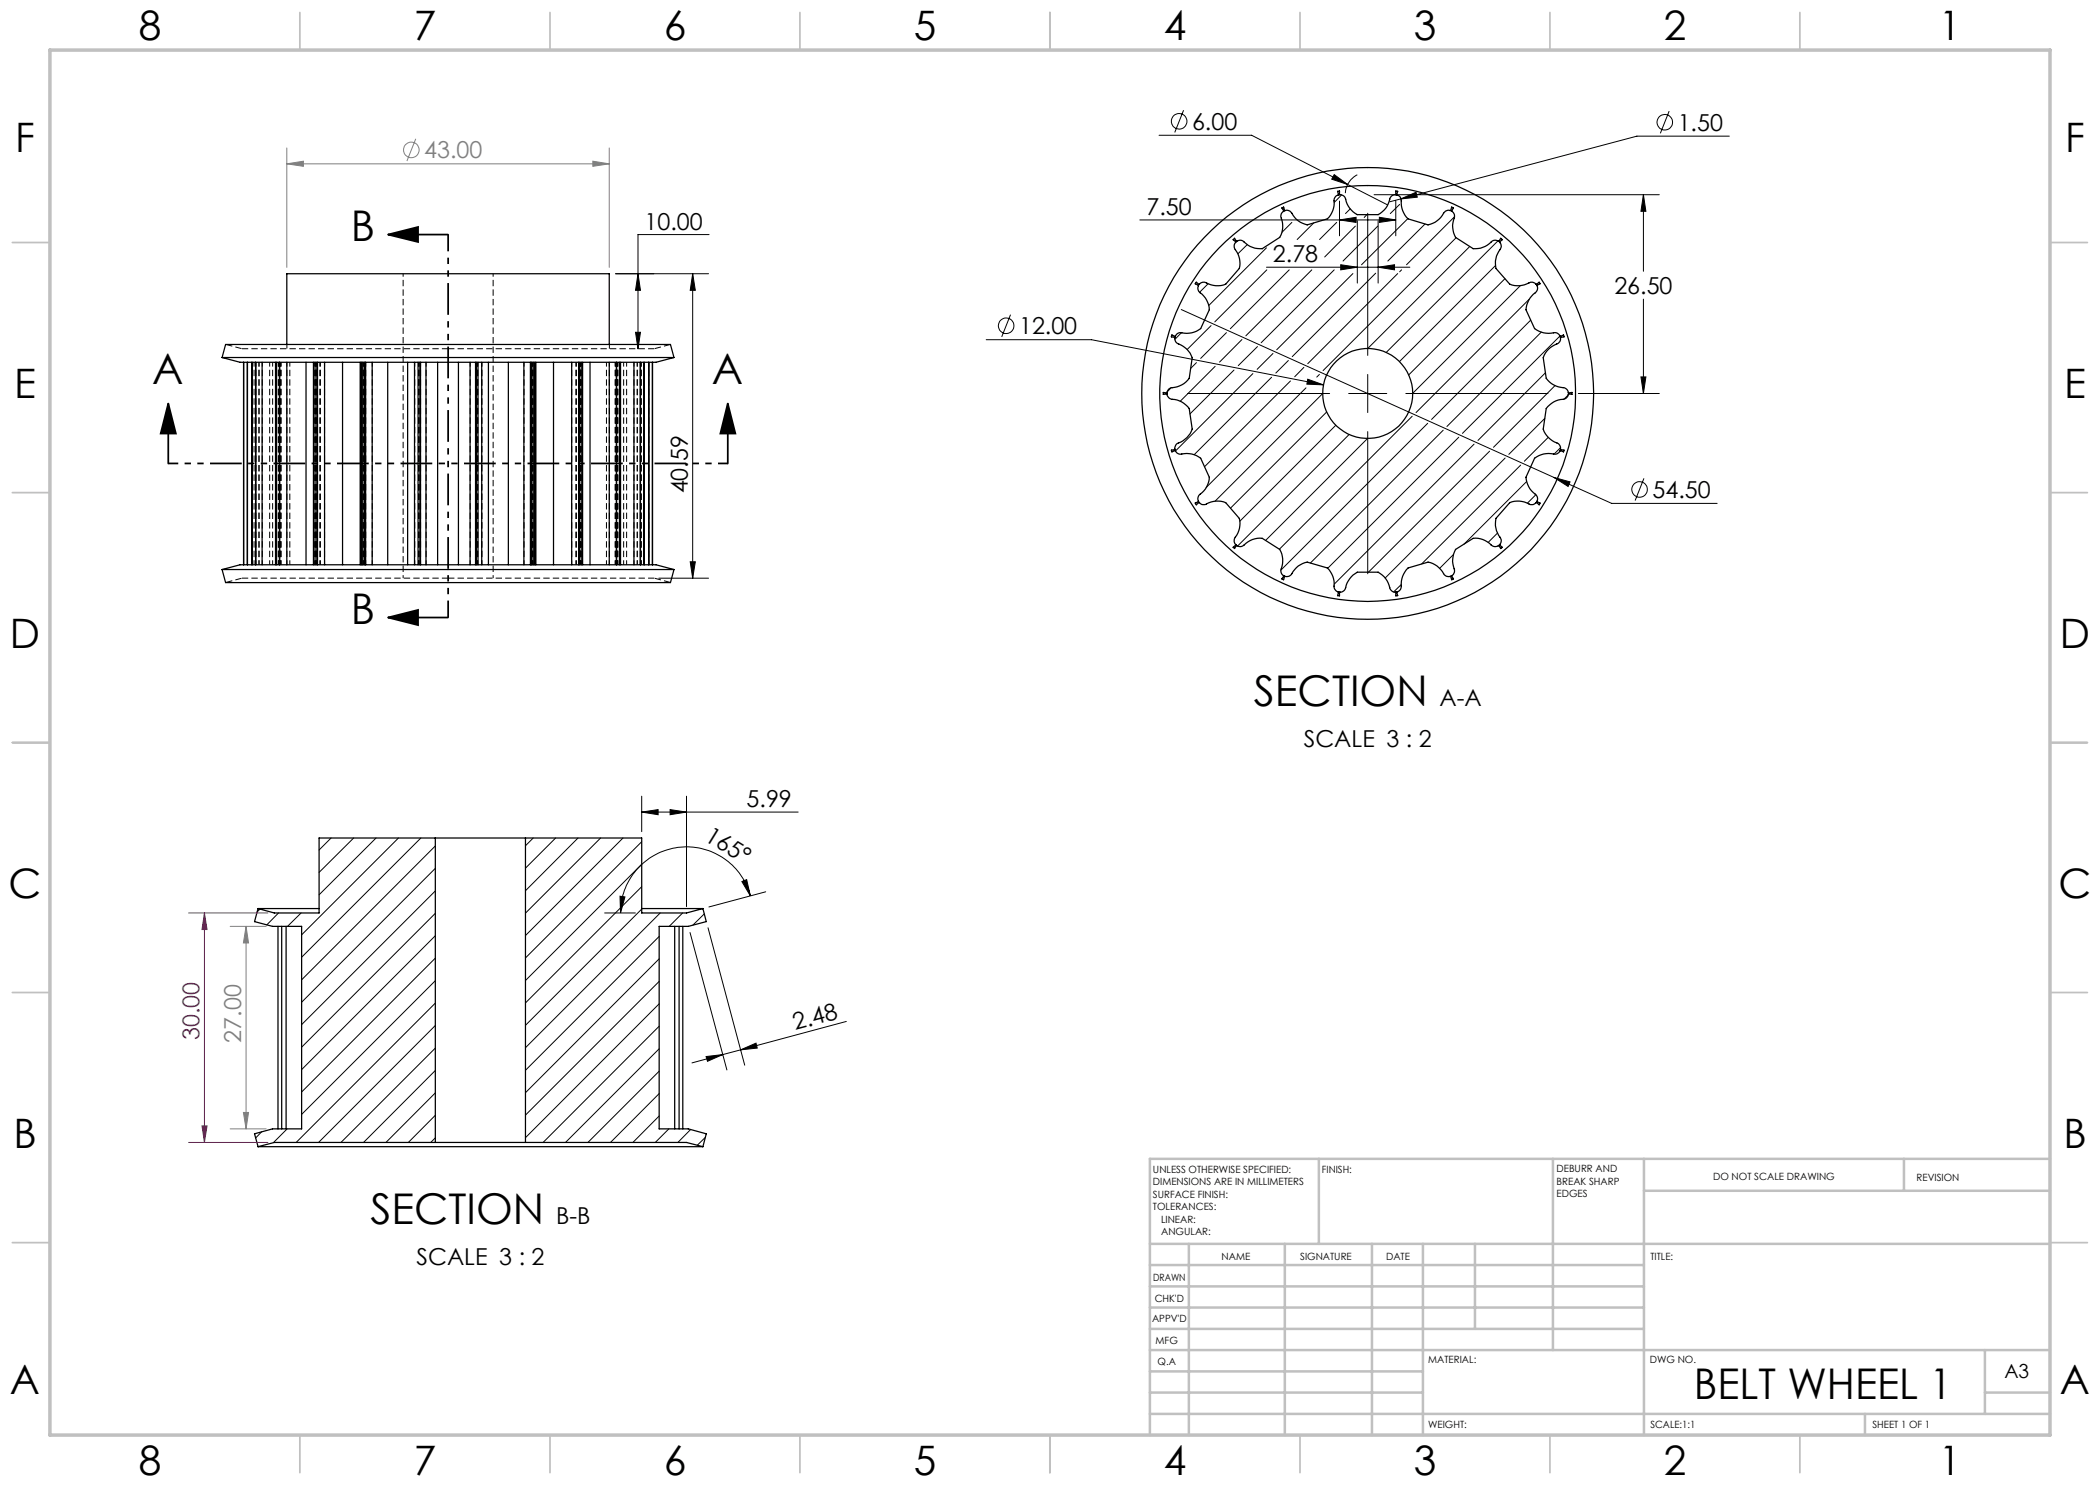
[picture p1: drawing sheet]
<svg xmlns="http://www.w3.org/2000/svg" width="420mm" height="297mm" viewBox="0 0 420 297" stroke-linecap="round" stroke-linejoin="round" font-family="sans-serif">
<path d="M48.4 69.7h41.2M89.6 69.7h41.3M48.4 115.6h41.2M89.6 115.6h41.3" fill="none" stroke="#000" stroke-width=".2" stroke-dasharray="1.3 .6" stroke-linecap="butt"/>
<g fill="none" stroke="#000" stroke-width=".2" stroke-dasharray="1.3 .6" stroke-dashoffset=".4" stroke-linecap="butt">
<path d="M49.5 72.4v40.5M50.5 72.4v40.5M51.1 72.4v40.5M51.2 72.4v40.5M51.8 72.4v40.5M52.5 72.4v40.5M53.9 72.4v40.5M54.5 72.4v40.5M55.7 72.4v40.5M55.8 72.4v40.5M56 72.4v40.5M56.1 72.4v40.5"/>
<path d="M56.2 72.4v40.5M57.4 68.9v.8M57.4 72.4v40.5M58 72.4v40.5M62.9 72.4v40.5M63.2 72.4v40.5M63.3 72.4v40.5M63.5 72.4v40.5M64 72.4v40.5M64.9 72.4v40.5M72.3 72.4v40.5M72.8 72.4v40.5"/>
<path d="M72.9 72.4v40.5M73.1 72.4v40.5M74.5 72.4v40.5M82.9 72.4v40.5M83.7 72.4v40.5M83.8 72.4v40.5M84.1 72.4v40.5M85.2 72.4v40.5M94 72.4v40.5M95.1 72.4v40.5M95.4 72.4v40.5M95.5 72.4v40.5"/>
<path d="M96.3 72.4v40.5M104.8 72.4v40.5M106.1 72.4v40.5M106.4 72.4v40.5M106.5 72.4v40.5M106.6 72.4v40.5M106.9 72.4v40.5M114.3 72.4v40.5M115.2 72.4v40.5M115.3 72.4v40.5M115.8 72.4v40.5M116 72.4v40.5"/>
<path d="M116.1 72.4v40.5M121.3 72.4v40.5M121.9 72.4v40.5M121.9 69.7v-.8M123 72.4v40.5M123.1 72.4v40.5M123.3 72.4v40.5M123.4 72.4v40.5M123.5 72.4v40.5M124.7 72.4v40.5M125.3 72.4v40.5M126.8 72.4v40.5"/>
<path d="M127.5 72.4v40.5M128.1 72.4v40.5M128.2 72.4v40.5M128.7 72.4v40.5M129.8 72.4v40.5M64.1 112.9v-40.5M72.6 112.9v-40.5M82.9 112.9v-40.5M116.3 112.9v-40.5M123.6 112.9v-40.5M128.2 112.9v-40.5"/>
</g>
<path d="M45.1 68.9l3.3 .8M130.9 69.7l3.2-.8M48.4 115.6l-3.3 .9M134.1 116.5l-3.2-.9" fill="none" stroke="#000" stroke-width=".2" stroke-dasharray="1.3 .6" stroke-dashoffset="-.1" stroke-linecap="butt"/>
<path d="M80.6 54.7v60.9M98.6 115.6v-60.9" fill="none" stroke="#000" stroke-width=".2" stroke-dasharray="1.3 .6" stroke-dashoffset=".7" stroke-linecap="butt"/>
<g fill="none" stroke="#000" stroke-width=".25">
<path d="M246.6 47.9l.3-.2 .4 .6 .1-.1a1.3 1.3 0 0 1 1.8 .5l.8 .6 1 .3 1.4 .1 3.5-2.2a4.8 4.8 0 0 0 .3-4.3l.1-.5 .5-.5-.4-.6 .3-.2 .3 .7a1.29 1.29 0 0 1 1.6 1l1 1.1 1.8 .8 4.1-1.2a4.8 4.8 0 0 0 1.3-4l.5-.6 .4-.2-.2-.7 .4-.1v.7h.1a1.25 1.25 0 0 1 1.2 1.4l.7 1.4 .7 .7 .9 .5h4.1a4.9 4.9 0 0 0 2.5-3.4l.4-.4 .7-.2v-.7l.3 .1-.2 .7h.1a1.24 1.24 0 0 1 .8 1.7l.3 1.4 .5 .9 .6 .8 4 1.2a5.1 5.1 0 0 0 3.4-2.6l.5-.3h.6l.2-.7 .4 .2-.4 .6 .1 .1a1.3 1.3 0 0 1 .3 1.8l-.2 1.5 .2 1 .4 .9 3.5 2.2a4.8 4.8 0 0 0 4-1.5l.5-.2 .7 .3 .3-.6 .4 .2-.6 .5 .1 .1a1.27 1.27 0 0 1-.3 1.8l-.4 .9-.2 1 .1 1.5 2.7 3.1a4.9 4.9 0 0 0 4.2-.4l.8 .2 .4 .3 .5-.5 .2 .4-.6 .3a1.27 1.27 0 0 1-.7 1.7l-.9 1.2-.4 1-.2 .9 1.7 3.8a5 5 0 0 0 4.2 .8l.7 .4 .2 .4 .7-.3 .1 .4-.7 .1v.1a1.27 1.27 0 0 1-1.2 1.4l-.8 .5-.7 .7-.8 1.3 .6 4.2a4.9 4.9 0 0 0 3.8 1.9l.4 .4 .3 .6 .7-.1v.4l-.7-.1v.1a1.29 1.29 0 0 1-1.6 1l-1.4 .5-1.5 1.3-.6 4.1a4.8 4.8 0 0 0 3.1 3l.4 .6v.5l.7 .1-.1 .4-.7-.3v.1a1.3 1.3 0 0 1-1.8 .5l-1.5 .1-.9 .3-.9 .5-1.7 3.9a5 5 0 0 0 2.1 3.6l.2 .6-.1 .6 .6 .4-.2 .3-.6-.5a1.29 1.29 0 0 1-1.9 .1l-1.4-.4-1 .1-1 .2-2.7 3.2a4.9 4.9 0 0 0 1 4.1v.7l-.3 .5 .6 .5-.4 .2-.3-.6h-.2a1.27 1.27 0 0 1-1.7-.4l-1.8-.9-1.5-.1-3.5 2.2a4.8 4.8 0 0 0-.2 4.2l-.2 .8-.4 .3 .4 .6-.4 .2-.2-.8-.1 .1a1.26 1.26 0 0 1-1.5-1l-1.1-1.1-.8-.5-1-.3-4 1.2a5 5 0 0 0-1.4 4l-.4 .6-.5 .2 .2 .7-.3 .1v-.8h-.2a1.29 1.29 0 0 1-1.2-1.4l-.4-.8-.6-.8-1.2-1h-4.1a5 5 0 0 0-2.5 3.5l-.6 .5h-.5v.8l-.4-.1 .2-.7h-.1a1.33 1.33 0 0 1-.8-1.7l-.2-1.5-.5-.8-.6-.8-4.1-1.2a4.9 4.9 0 0 0-3.3 2.6l-.5 .3-.7-.1-.2 .8-.3-.2 .4-.6-.1-.1a1.3 1.3 0 0 1-.3-1.8l.1-1.5-.1-1-.5-.9-3.5-2.2a5 5 0 0 0-3.9 1.5l-.5 .1-.7-.2-.4 .6-.3-.2 .5-.6a1.3 1.3 0 0 1 .2-1.8l.6-1.4 .1-1-.1-1-2.8-3.2a4.9 4.9 0 0 0-4.2 .4h-.6l-.5-.4-.5 .5-.3-.4 .7-.3v-.1a1.29 1.29 0 0 1 .7-1.7l.9-1.1 .4-1 .2-.9-1.8-3.9a5 5 0 0 0-4.1-.8l-.7-.3-.2-.4-.7 .2-.1-.3 .7-.1v-.1a1.27 1.27 0 0 1 1.2-1.4l1.2-.9 .6-.8 .4-.9-.6-4.1a5 5 0 0 0-3.7-1.9l-.6-.5-.1-.5-.7 .1v-.4l.7 .1v-.1a1.3 1.3 0 0 1 1.5-1l1.9-.8 1-1 .6-4.2a5.1 5.1 0 0 0-3-2.9l-.4-.6v-.5l-.7-.1 .1-.4 .7 .3v-.1a1.27 1.27 0 0 1 1.8-.6h1.4l1-.4 .8-.5 1.8-3.8a4.7 4.7 0 0 0-2.2-3.6l-.1-.6 .1-.6-.7-.3 .3-.4 .6 .4a1.26 1.26 0 0 1 1.8 0l1.5 .3h1l.9-.3 2.8-3.1a4.9 4.9 0 0 0-1-4.1l-.1-.6 .4-.6zM44.4 71.5l3.6 1h83.2l3.6-1M44.4 71.5h90.4M44.4 71.5l.7-2.6h89l.7 2.6M48.7 72.5v40.5M49.5 72.5v40.5M50.3 72.5v40.5M50.4 72.5v40.5M51.1 72.5v40.5M51.2 72.5v40.5M52.4 72.5v40.5M55.1 72.5v40.5"/>
<path d="M55.3 72.5v40.5M55.9 72.5v40.5M56 72.5v40.5M57.4 68.9v-14.2h64.4v14.2M57.4 72.5v40.5M61.2 72.5v40.5M62.7 72.5v40.5M63 72.5v40.5M63.4 72.5v40.5M63.5 72.5v40.5M64.9 72.5v40.5M68.5 72.5v40.5"/>
<path d="M72 72.5v40.5M72.2 72.5v40.5M72.5 72.5v40.5M72.8 72.5v40.5M73 72.5v40.5M73.1 72.5v40.5M74.4 72.5v40.5M77.5 72.5v40.5M81.5 72.5v40.5M82.9 72.5v40.5M83.6 72.5v40.5M84 72.5v40.5"/>
<path d="M84.1 72.5v40.5M85.2 72.5v40.5M87.5 72.5v40.5M91.7 72.5v40.5M94 72.5v40.5M95.1 72.5v40.5M95.2 72.5v40.5M95.6 72.5v40.5M96.3 72.5v40.5M97.7 72.5v40.5M101.7 72.5v40.5M104.8 72.5v40.5"/>
<path d="M106.1 72.5v40.5M106.2 72.5v40.5M106.4 72.5v40.5M106.8 72.5v40.5M107 72.5v40.5M107.2 72.5v40.5M110.7 72.5v40.5M114.3 72.5v40.5M115.7 72.5v40.5M115.8 72.5v40.5M116.2 72.5v40.5M116.5 72.5v40.5"/>
<path d="M118 72.5v40.5M121.8 72.5v40.5M123.3 72.5v40.5M123.9 72.5v40.5M124.1 72.5v40.5M126.8 72.5v40.5M128.1 72.5v40.5M128.8 72.5v40.5M128.9 72.5v40.5M129.8 72.5v40.5M130.5 72.5v40.5M44.4 113.9h90.4"/>
<path d="M44.4 113.9l3.6-.9h83.2l3.6 .9M44.4 113.9l.7 2.6h89l.7-2.6M87.1 167.6h18M87.1 167.6h-23.3v15h-8.9l-3.3-.9M87.1 167.6v60.9M105.1 167.6v60.9M105.1 167.6h23.2v15h9l3.3-.9M51.6 181.7h12.2M51.6 181.7l-.7 2.6 3.6 1h5.8v40.5h-5.8l-3.6 1 .7 2.5M55.6 185.3v40.5M56.3 185.3v40.5M57.2 185.3v40.5"/>
<path d="M128.3 181.7h12.3M134.9 185.3v40.5M135.8 185.3v40.5M136.6 185.3v40.5M140.6 181.7l.7 2.6-3.6 1h-5.9v40.5h5.9l3.6 1-.7 2.5M51.6 229.3h89M87.1 228.5h18M87.1 228.5h-32.2l-3.3 .8M105.1 228.5h32.2l3.3 .8"/>
<circle cx="273.5" cy="78.7" r="45.2"/>
<circle cx="273.5" cy="78.7" r="41.6"/>
<circle cx="273.5" cy="78.7" r="9"/>
</g>
<g fill="none" stroke="#000" stroke-width=".2">
<path d="M231.8 27.1h18.5l27.2 13.9M236.7 22l-1.8 4.5M266.8 34.9l2.7 2-3.2-1.1zM268.3 39l-1.5 1.5M271.5 35a4.4 4.4 0 0 0-2.4 3.6M274.8 38.9h57.1M280.1 39.8l3.1-1.4 .3 1zM280.1 39.8l-2.1 .6M328.7 38.9l.5 3.4h-1zM328.7 38.9v15.4M333.8 22.2l-1.7 4.5M345.9 27.2h-18.5l-47.3 12.6"/>
<path d="M123.1 54.7h18.6M127.6 54.7l.5 3.4h-1zM138.5 54.7l.6 3.4h-1.1zM138.5 54.7v60.9M141.8 46.9h-14.2v22.9M228 44h51.2M241.6 56.8l-1.7 1.7M249.4 48.9l-1.8 1.9M253.3 49.6l-11.5 11.5M253.3 53.4h28.7M253.4 54l-10.4 10.4M256.8 41.6l-.3 .2"/>
<path d="M257.8 54l-11.7 11.8M258.4 44.5l-2 2M262.4 54l-13.2 13.2M262.7 44.6l-3.3 3.3M266.8 54l-14.6 14.5M267.3 44.5l-3.4 3.4M267.9 44l3.3-.5v1zM267.9 40.2v7M268.1 52.9l3.4 .5-3.4 .6zM270.1 41.8l-1 .9M270.6 54.7l-15.3 15.3M271.1 45.2l-6.2 6.2"/>
<path d="M271.5 44.2v12.4M273.4 42.9l-.6 .6M273.5 42.6v28.5M275.1 54.6l-16.7 16.7M275.6 45.2l-7 7M275.6 53.4l3.3-.5v1.1zM275.6 44.2v12.4M275.9 43.5l3.3 .5-3.3 .5zM279.2 40.2v7M279.5 54.7l-18 18M279.9 40.9l-1.8 1.8M280.3 54l-.4 .4"/>
<path d="M281.6 43.7l-9.3 9.2M285 44.8l-7.4 7.4M290.9 43.4l-9.6 9.5M291.2 47.6l-26.6 26.5M293.9 49.3l-20.4 20.4M299.1 53.1l-19.2 19.2M299.6 48.2l-22.4 22.3M301 55.7l-19.3 19.3M304.1 57.1l-21.6 21.6M305.8 59.9l-22.6 22.6M328.7 59.8v18.9M127.1 66.5h1l-.5 3.3z"/>
<path d="M197.2 67.9h21.1l46.4 9.1M202.1 62.9l-1.8 4.5M233.2 78.6l-.2 .2M234.2 77.5l-.8 .9M236.3 61.9l74.5 33.6M236.3 66.5l-1.3 1.4M237.5 78.7h28.4M239.3 72.5l-1.2 1.2M242.2 65.1l-4.8 4.8M243 73.3l-7 7M245.3 66.5l-5.2 5.2M246.8 74l-8.8 8.8"/>
<path d="M248.4 67.9l-4.5 4.5M250.6 74.7l-15.5 15.5M251.5 69.3l-3.9 3.8M254.3 75.5l-15.5 15.4M254.6 70.7l-3.2 3.2M257.7 72.1l-2.5 2.5M258.1 76.2l-17.2 17.1M260.8 73.5l-1.9 1.8M261.2 77.6l-20 19.9M261.5 75.8l3.2 1.2-3.3-.2zM263.9 74.9l-.6 .5M264.5 78.7l-21.5 21.6"/>
<path d="M269.7 78.7h7.7M273.5 74.9v7.6M281.2 78.7h28.4M306.1 64l-19.8 19.9M308.3 66.4l-18.9 18.9M309.1 74.6l-13.5 13.5M311 77.1l-12.3 12.4M312 67.2l-19.5 19.5M313.7 79l-.9 .8M314.1 78.5l-.3 .3M315.7 78.7h16.2M328.2 75.4h1l-.5 3.3z"/>
<path d="M265.3 82.4l-19.2 19.2M267.2 85.1l-19.2 19.1M269.8 86.9l-22.3 22.3M273.5 87.7l-20.4 20.4M273.5 86.3v28.5M282.4 83.3l-26.5 26.6M285.5 84.7l-29.3 29.3M288.6 86l-26.5 26.6M291.7 87.5l-26.2 26.2M294.8 88.8l-28 28M297.9 90.2l-24.2 24.2M301 91.6l-24 24"/>
<path d="M304.1 93l-19.8 19.8M305.3 96.3l-12.5 12.5M307.2 99l-1.7 1.6M309 83.7l-7.2 7.2M309.6 87.5l-4.7 4.7M310.8 95.5l3.2 .9-.4 .9zM310.8 95.5l11.5 5.2h21.1M312.1 89.5l-1.3 1.3M328.8 95.7l-1.8 4.4M131.8 115.6h9.9M138 112.4h1.1l-.6 3.2zM280.2 116.9l-1.5 1.5"/>
<path d="M290.5 115.6l-.2 .2M290.7 110.9l-2.8 2.8M299.5 106.6l-1.9 1.9M128.3 159.2v7.1M137.3 159.2v22.1M66.2 167.6l-2.4 2.4M70.7 167.6l-6.9 6.9M75.2 167.6l-11.4 11.4M79.7 167.6l-19.4 19.4M84.2 167.6l-23.9 23.8M87.1 169.2l-26.8 26.8M87.1 173.7l-26.8 26.7"/>
<path d="M87.1 178.2l-26.8 26.7M106.6 167.6l-1.5 1.6M111.1 167.6l-6 6M115.6 167.6l-10.5 10.5M120.1 167.6l-15 15M124 179.2l1 .2-.9 3.2zM124.6 167.6l-19.5 19.5M128.3 162.4l3.3-.5v1zM128.3 172.9l-23.2 23.2M128.3 168.3l-23.2 23.3M128.3 177.3l-23.2 23.3M128.3 162.4h31.3"/>
<path d="M134 161.9l3.3 .5-3.3 .5zM148.4 176.3l.9-.4 .8 3.3zM150.1 179.2a13.2 13.2 0 0 0-14.5-9.7 13.2 13.2 0 0 0-11.5 13.1M153.1 178.4l-11.3 3M52 181.8l-.6 .6M55.7 182.6l-2.4 2.4M60.2 182.6l-2.7 2.7M87.1 182.7l-26.8 26.7M87.1 187.1l-26.8 26.8M87.1 191.6l-26.8 26.8M87.1 196.1l-26.8 26.8M120.9 182.6h6.2"/>
<path d="M128.3 181.8l-23.2 23.3M131.8 187.3l-26.7 26.8M131.8 191.8l-26.7 26.7M131.8 196.3l-26.7 26.7M132 182.6l-26.9 26.9M136.5 182.6l-2.7 2.7M138 186.5l7.4 27.5M140.9 182.8l-2.3 2.2M141.6 185.6l7.3 27.4M87.1 200.6l-27.9 27.9M87.1 205.1l-23.4 23.4M87.1 209.6l-18.9 18.9"/>
<path d="M87.1 214.1l-14.4 14.4M87.1 218.6l-9.9 9.9M131.8 200.8l-26.7 26.7M131.8 205.2l-23.2 23.3M131.8 209.8l-18.7 18.7M131.8 214.2l-14.2 14.3M131.8 218.7l-9.7 9.8M141.2 211.3l3.3-.4-3 1.4zM144.5 210.9l-6.1 1.7M148.1 210l3.1-1.4 .2 1zM148.1 210l-3.6 .9M169.3 204.3l-21.2 5.7"/>
<path d="M52.4 226.3l-1.3 1.3M57.4 225.8l-2.7 2.7M87.1 223.1l-5.4 5.4M87.1 227.6l-1 .9M131.8 223.2l-5.2 5.3M133.8 225.8l-2.7 2.7M138.1 225.9l-2.5 2.6M141.1 227.5l-1.6 1.6"/>
<circle cx="235.8" cy="24.3" r="1.55"/>
<circle cx="332.9" cy="24.5" r="1.56"/>
<circle cx="201.2" cy="65.2" r="1.55"/>
<circle cx="327.9" cy="97.9" r="1.55"/>
</g>
<g fill="none" stroke="#808080" stroke-width=".2">
<path d="M57.4 32.8l3.3-.6v1.1zM57.4 29.6v23.9M57.4 32.8h64.4M83.1 27.8l-1.7 4.4M118.6 32.2l3.2 .6-3.2 .5zM121.8 29.6v23.9M46 185.3h7.2M49.2 185.3l.5 3.3h-1zM49.2 185.3v40.5M46 225.8h7.2M48.7 222.5h1l-.5 3.3z"/>
<circle cx="82.3" cy="30" r="1.55"/>
</g>
<path d="M77.6 46.9l6-1.5v3zM77.6 46.9h12M33.7 80.7l1.5 6h-3.1zM33.7 80.7v12M145.6 80.7l1.5 6h-3zM145.6 80.7v12M77.6 123.5l6-1.5v3zM77.6 123.5h12" fill="none" stroke="#000" stroke-width=".35"/>
<path d="M37.7 182.6h15.9M40.9 182.6l.5 3.3h-1zM40.9 182.6v45.9M37.7 228.5h15.9M40.4 225.2h1l-.5 3.3z" fill="none" stroke="#a0006e" stroke-width=".2"/>
<path d="M145.6 92.7h-111.9" fill="none" stroke="#000" stroke-width=".35" stroke-dasharray="6.3 1.3 1.3 1.3 1.3 1.3" stroke-dashoffset="4.4" stroke-linecap="butt"/>
<path d="M89.6 46.9v76.6" fill="none" stroke="#000" stroke-width=".35" stroke-dasharray="6.3 1.3 1.3 1.3 1.3 1.3" stroke-dashoffset="3" stroke-linecap="butt"/>
<g fill="none" stroke="#c0c0c0" stroke-width=".35">
<path d="M60 2.5v7.5M110 2.5v7.5M160 2.5v7.5M210 2.5v7.5M260 2.5v7.5M310 2.5v7.5M360 2.5v7.5M2.5 48.5h7.5M410 48.5h7.5M2.5 98.5h7.5M410 98.5h7.5M2.5 148.5h7.5"/>
<path d="M410 148.5h7.5M2.5 198.5h7.5M410 198.5h7.5M2.5 248.5h7.5M410 248.5h7.5M60 287v7.5M110 287v7.5M160 287v7.5M210 287v7.5M260 287v7.5M310 287v7.5M360 287v7.5"/>
</g>
<g fill="none" stroke="#c0c0c0" stroke-width=".5">
<path d="M263.8 231.8v17M310.6 231.8v38.2M328.8 231.8v55.2M328.8 238.2h81.2M380.8 231.8v6.4M410 231.8h-180v55.2M230 248.8h180M230 257.3h98.8M230 253h98.8M237.8 248.8v38.2M257 248.8v38.2M274.4 248.8v38.2"/>
<path d="M284.6 248.8v38.2M295 248.8v17M230 265.8h98.8M230 261.5h98.8M230 278.5h54.6M230 274.3h54.6M230 270h180M397 278.5h13M397 270v12.8M230 282.8h180M373 282.8v4.2"/>
</g>
<path d="M10 10h400v277h-400z" fill="none" stroke="#c0c0c0" stroke-width=".7"/>
<g fill="#000">
<path d="M77.6 46.9l6-1.5v3zM77.6 123.5l6-1.5v3z"/>
<path d="M127.6 54.7l.5 3.4h-1zM127.1 66.5h1l-.5 3.3zM261.5 75.8l-.1 1 3.3 .2zM310.8 95.5l2.8 1.8 .4-.9zM328.7 38.9l.5 3.4h-1zM328.2 75.4h1l-.5 3.3zM266.8 34.9l-.5 .9 3.2 1.1zM267.9 44l3.3-.5v1zM275.9 43.5l3.3 .5-3.3 .5zM268.1 52.9l3.4 .5-3.4 .6zM275.6 53.4l3.3-.5v1.1zM280.1 39.8l3.4-.4-.3-1z"/>
<path d="M138.5 54.7l.6 3.4h-1.1zM138 112.4h1.1l-.6 3.2z"/>
<path d="M145.6 80.7l1.5 6h-3zM33.7 80.7l1.5 6h-3.1z"/>
<path d="M134 161.9l3.3 .5-3.3 .5zM128.3 162.4l3.3-.5v1z"/>
<path d="M148.4 176.3l.9-.4 .8 3.3zM124 179.2l1 .2-.9 3.2z"/>
<path d="M148.1 210l3.1-1.4 .2 1zM141.2 211.3l3.3-.4-3 1.4z"/>
</g>
<path d="M40.9 182.6l.5 3.3h-1zM40.4 225.2h1l-.5 3.3z" fill="#a0006e"/>
<g fill="#808080">
<path d="M118.6 32.2l3.2 .6-3.2 .5zM57.4 32.8l3.3-.6v1.1z"/>
<path d="M49.2 185.3l.5 3.3h-1zM48.7 222.5h1l-.5 3.3z"/>
</g>
<g font-size="8.5">
<text x="70.1" y="48.1">B</text>
<text x="30.4" y="76.9">A</text>
<text x="142.4" y="76.9">A</text>
<text x="70.1" y="124.7">B</text>
<text x="250.8" y="141.2">SECTION</text>
<text x="74.1" y="244.7">SECTION</text>
<text x="338.8" y="279.7">BELT WHEEL 1</text>
</g>
<g font-size="8.1">
<text x="27.7" y="8">8</text>
<text x="82.7" y="8">7</text>
<text x="132.7" y="8">6</text>
<text x="182.7" y="8">5</text>
<text x="232.7" y="8">4</text>
<text x="282.7" y="8">3</text>
<text x="332.7" y="8">2</text>
<text x="387.7" y="8">1</text>
<text x="3" y="30.4">F</text>
<text x="413" y="30.4">F</text>
<text x="2.8" y="79.6">E</text>
<text x="412.8" y="79.6">E</text>
<text x="2" y="129.6">D</text>
<text x="412" y="129.6">D</text>
<text x="1.7" y="179.6">C</text>
<text x="411.7" y="179.6">C</text>
<text x="2.7" y="229.6">B</text>
<text x="412.7" y="229.6">B</text>
<text x="2" y="278.9">A</text>
<text x="412" y="278.9">A</text>
<text x="27.7" y="295">8</text>
<text x="82.7" y="295">7</text>
<text x="132.7" y="295">6</text>
<text x="182.7" y="295">5</text>
<text x="232.7" y="295">4</text>
<text x="282.7" y="295">3</text>
<text x="332.7" y="295">2</text>
<text x="387.7" y="295">1</text>
</g>
<g font-size="4.7">
<text x="238.4" y="26">6.00</text>
<text x="335.5" y="26.1">1.50</text>
<text x="128.9" y="45.9">10.00</text>
<text x="229.3" y="42.9">7.50</text>
<text x="254.6" y="52.4">2.78</text>
<text x="322.9" y="58.8">26.50</text>
<text x="203.8" y="66.8">12.00</text>
<text x="137.6" y="98.7" transform="rotate(-90 137.6 98.7)">40.59</text>
<text x="330.5" y="99.6">54.50</text>
<text x="287.9" y="141.1">A-A</text>
<text x="260.7" y="149.4">SCALE 3 : 2</text>
<text x="149.3" y="161.4">5.99</text>
<text x="140.7" y="167.9" transform="rotate(32 140.7 167.9)">165°</text>
<text x="159" y="206" transform="rotate(-15 159 206)">2.48</text>
<text x="111.2" y="244.7">B-B</text>
<text x="83.3" y="252.9">SCALE 3 : 2</text>
</g>
<g font-size="4.7" fill="#808080">
<text x="84.8" y="31.7">43.00</text>
<text x="48.2" y="208.5" transform="rotate(-90 48.2 208.5)">27.00</text>
</g>
<text font-size="4.7" fill="#a0006e" x="39.9" y="208" transform="rotate(-90 39.9 208)">30.00</text>
<text font-size="3.9" x="400.9" y="275.5">A3</text>
<g font-size="2">
<text x="230.6" y="234.6">UNLESS OTHERWISE SPECIFIED:</text>
<text x="230.6" y="237.1">DIMENSIONS ARE IN MILLIMETERS</text>
<text x="230.6" y="239.6">SURFACE FINISH:</text>
<text x="264.4" y="234.6">FINISH:</text>
<text x="311.3" y="234.5">DEBURR AND</text>
<text x="311.3" y="237">BREAK SHARP</text>
<text x="311.3" y="239.5">EDGES</text>
<text x="342.6" y="236">DO NOT SCALE DRAWING</text>
<text x="383.3" y="236.2">REVISION</text>
<text x="230.6" y="242.1">TOLERANCES:</text>
<text x="232.2" y="244.6">LINEAR:</text>
<text x="232.2" y="247.1">ANGULAR:</text>
<text x="244.3" y="252">NAME</text>
<text x="260" y="251.9">SIGNATURE</text>
<text x="277.2" y="251.9">DATE</text>
<text x="330.1" y="251.9">TITLE:</text>
<text x="230.6" y="256.1">DRAWN</text>
<text x="230.9" y="260.3">CHK'D</text>
<text x="230.4" y="264.4">APPV'D</text>
<text x="231.1" y="268.8">MFG</text>
<text x="231.5" y="273">Q.A</text>
<text x="285.6" y="272.5">MATERIAL:</text>
<text x="330" y="272.5">DWG NO.</text>
<text x="285.6" y="285.5">WEIGHT:</text>
<text x="330.1" y="285.6">SCALE:1:1</text>
<text x="374.5" y="285.6">SHEET 1 OF 1</text>
</g>
</svg>
